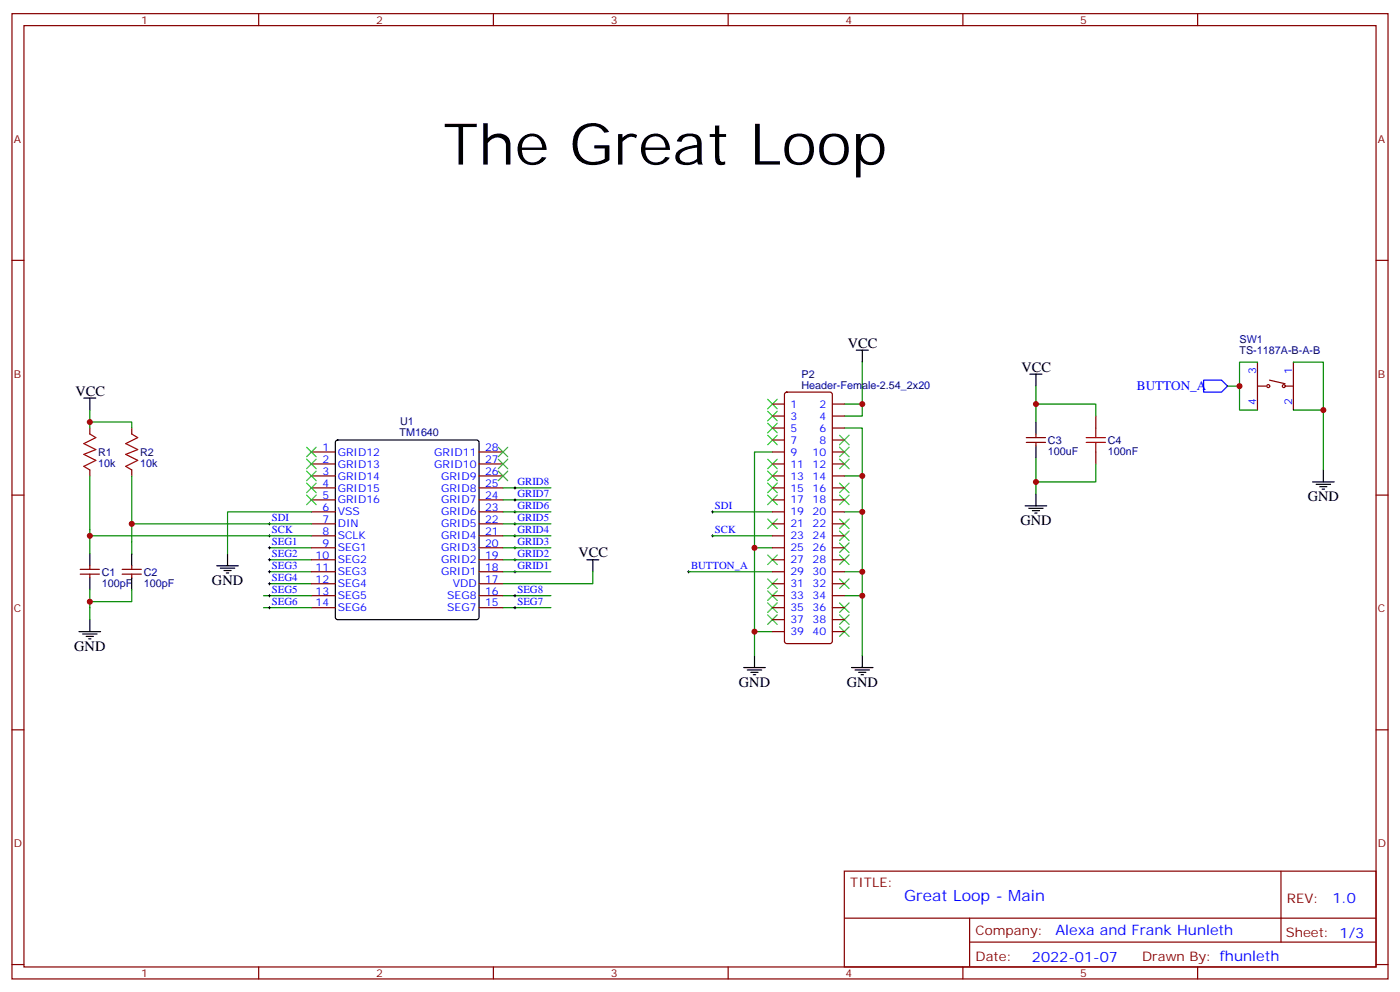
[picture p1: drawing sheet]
<svg xmlns="http://www.w3.org/2000/svg" width="412mm" height="292mm" viewBox="0 0 412 292" stroke-linecap="round" stroke-linejoin="round" font-family="sans-serif">
<g fill="none" stroke="#870000" stroke-width=".35">
<path d="M3.5 4h405.4v284.4h-405.4zM7.1 7.5h398.2v277.3h-398.2zM76.2 4v3.5M145.3 4v3.5M214.5 4v3.5M283.6 4v3.5M352.8 4v3.5M3.5 76.7h3.6M405.3 76.7h3.6M227.5 119h3.6M231.3 115.7l.5-.2h12.7l.5 .2 .2 .5v72.7l-.3 .5-.4 .2h-12.7l-.5-.3-.2-.4v-72.7zM245.2 119h3.5"/>
<path d="M370.4 106.7v14.1M370.4 113.7h2.5M373.9 112l4.6 1M378.5 113.7h2.5M381 106.7v14.1M26.5 126.1v1.7M26.5 138.4v1.8M38.8 126.1v1.7M38.8 138.4v1.8M91.7 133.1h7.1M91.7 136.7h7.1M141.1 133.1h7.1"/>
<path d="M141.1 136.7h7.1M227.5 133.1h3.6M227.5 136.7h3.6M227.5 122.6h3.6M227.5 126.1h3.6M227.5 129.6h3.6M245.2 133.1h3.5M245.2 136.7h3.5M245.2 122.6h3.5M245.2 126.1h3.5M245.2 129.6h3.5M302.3 130.3h5.7"/>
<path d="M302.3 128.9h5.7M305.2 127.8v1.1M305.2 130.3v1.1M322.8 122.6v3.5M322.8 133.1v3.6M3.5 145.8h3.6M91.7 140.2h7.1M91.7 143.7h7.1M91.7 147.2h7.1M91.7 150.8h7.1M91.7 154.3h7.1M91.7 157.8h7.1"/>
<path d="M141.1 140.2h7.1M141.1 143.7h7.1M141.1 147.2h7.1M141.1 150.8h7.1M141.1 154.3h7.1M141.1 157.8h7.1M227.5 140.2h3.6M227.5 143.7h3.6M227.5 147.2h3.6M227.5 150.8h3.6M227.5 154.3h3.6M227.5 157.8h3.6"/>
<path d="M245.2 140.2h3.5M245.2 143.7h3.5M245.2 147.2h3.5M245.2 150.8h3.5M245.2 154.3h3.5M245.2 157.8h3.5M405.3 145.8h3.6M23.6 169.1h5.7M23.6 167.7h5.7M26.5 166.7v1M26.5 169.1v1.1M36 169.1h5.6"/>
<path d="M36 167.7h5.6M38.8 166.7v1M38.8 169.1v1.1M91.7 161.4h7.1M91.7 164.9h7.1M91.7 168.4h7.1M91.7 171.9h7.1M91.7 175.5h7.1M91.7 179h7.1M141.1 161.4h7.1M141.1 164.9h7.1M141.1 168.4h7.1"/>
<path d="M141.1 171.9h7.1M141.1 175.5h7.1M141.1 179h7.1M227.5 161.4h3.6M227.5 164.9h3.6M227.5 168.4h3.6M227.5 171.9h3.6M227.5 175.5h3.6M227.5 179h3.6M245.2 161.4h3.5M245.2 164.9h3.5M245.2 168.4h3.5"/>
<path d="M245.2 171.9h3.5M245.2 175.5h3.5M245.2 179h3.5M227.5 182.5h3.6M227.5 186.1h3.6M245.2 182.5h3.5M245.2 186.1h3.5M3.5 215h3.6M405.3 215h3.6M248.7 256.6h156.6v28.2h-156.6zM377.3 256.6v20.9M248.7 270.5h156.5"/>
<path d="M285.6 277.5h119.6M285.6 270.5v14.1M3.5 284.1h3.6M76.2 284.8v3.6M145.3 284.8v3.6M214.5 284.8v3.6M283.6 284.8v3.6M352.8 284.8v3.6M405.3 284.1h3.6"/>
<circle cx="373.6" cy="113.7" r=".44"/>
<circle cx="378.2" cy="113.7" r=".44"/>
</g>
<path d="M26.5 127.8l1.7 1.1-3.5 1.8 3.5 1.7-3.5 1.4 3.5 1.8-3.5 1.8 1.8 1M38.8 127.8l1.8 1.1-3.6 1.8 3.6 1.7-3.6 1.4 3.6 1.8-3.6 1.8 1.8 1M320 130.3h5.6M320 128.9h5.6M322.8 126.1v2.8M322.8 130.3v2.8" fill="none" stroke="#a10000" stroke-width=".35"/>
<g fill="none" stroke="#000" stroke-width=".35">
<path d="M24.7 117.3h3.5M26.5 117.3v3.5M252.2 103.2h3.6M254 103.2v3.5M303.4 110.2h3.5M305.2 110.2v3.5M99 129.8l.5-.2h40.9l.5 .2 .2 .5v51.5l-.2 .5-.5 .2h-40.9l-.5-.2-.2-.5v-51.5zM305.2 124.3v3.5M305.2 131.4v3.5M389.8 138.4v3.6M302 149h6.3M303 149.7h4.3"/>
<path d="M304.1 150.4h2.1M304.8 151.1h.7M305.2 145.5v3.5M386.6 142h6.4M387.7 142.7h4.2M388.8 143.4h2.1M389.5 144.1h.7M26.5 163.1v3.6M26.5 170.2v3.5M38.8 163.1v3.6M38.8 170.2v3.5M63.9 166.7h6.3"/>
<path d="M64.9 167.4h4.2M66 168.1h2.1M66.7 168.8h.7M67 163.1v3.6M172.9 164.9h3.5M174.6 164.9v3.5M23.3 186.1h6.3M24.3 186.8h4.3M25.4 187.5h2.1M26.1 188.2h.7M26.5 182.5v3.6M219.1 196.6h6.3"/>
<path d="M220.1 197.3h4.3M221.2 198h2.1M221.9 198.8h.7M222.2 193.1v3.5M250.8 196.6h6.4M251.9 197.3h4.2M252.9 198h2.2M253.6 198.8h.8M254 193.1v3.5"/>
</g>
<g fill="none" stroke="#008700" stroke-width=".35">
<path d="M254 106.7v12.3h-5.3M254 119v3.6h-5.3M305.2 119h17.6v3.6M305.2 113.7v10.6M365.1 113.7v7.1h5.3M370.4 106.7h-5.3v7h-3.5M381 106.7h8.8v14.1M26.5 120.8v5.3M26.5 124.3h12.3v1.8M227.5 133.1h-5.3v28.3M248.7 126.1h5.3v24.7M305.2 134.9v10.6"/>
<path d="M322.8 136.7v5.3h-17.6M381 120.8h8.8v17.6M26.5 157.8h65.2M26.5 140.2v22.9M38.8 140.2v22.9M38.8 154.3h52.9M91.7 150.8h-24.7v12.3M148.2 150.8h14.1M148.2 157.8h14.1M148.2 154.3h14.1M148.2 147.2h14.1M148.2 143.7h14.1"/>
<path d="M209.9 150.8h17.6M209.9 157.8h17.6M248.7 150.8h5.3v17.6M248.7 140.2h5.3M26.5 173.7v8.8M38.8 173.7v3.5h-12.3M77.6 175.5h14.1M77.6 179h14.1M79.4 161.4h12.3M79.4 164.9h12.3M79.4 168.4h12.3M79.4 171.9h12.3"/>
<path d="M148.2 161.4h14.1M148.2 164.9h14.1M148.2 168.4h14.1M148.2 175.5h14.1M148.2 179h14.1M174.6 168.4v3.5h-26.4M202.8 168.4h24.7M227.5 161.4h-5.3v24.7M248.7 175.5h5.3v17.6M248.7 168.4h5.3v7.1M227.5 186.1h-5.3v7"/>
</g>
<g fill="none" stroke="#000" stroke-width=".29">
<path d="M79 157.8h.7M79 154.3h.7M79.4 154v.7M79.4 157.5v.7M151.3 157.8h.7M151.3 154.3h.7M151.3 150.8h.7M151.3 147.2h.7M151.3 143.7h.7M151.7 143.4v.7M151.7 146.9v.7M151.7 150.4v.7"/>
<path d="M151.7 154v.7M151.7 157.5v.7M209.5 157.8h.8M209.5 150.8h.8M209.9 150.4v.7M209.9 157.5v.7M79 161.4h.7M79 164.9h.7M79 168.4h.7M79 171.9h.7M79 175.5h.7M79 179h.7"/>
<path d="M79.4 161v.7M79.4 164.5v.7M79.4 168.1v.7M79.4 171.6v.7M79.4 175.1v.7M79.4 178.6v.8M151.3 161.4h.7M151.3 164.9h.7M151.3 168.4h.7M151.3 175.5h.7M151.3 179h.7M151.7 161v.7"/>
<path d="M151.7 164.5v.7M151.7 168.1v.7M151.7 175.1v.7M151.7 178.6v.8M202.5 168.4h.7M202.8 168.1v.7"/>
</g>
<path d="M354.5 112h5.3l1.8 1.7-1.8 1.8h-5.3z" fill="none" stroke="#00f" stroke-width=".35"/>
<g fill="none" stroke="#3c3" stroke-width=".35">
<path d="M226.1 117.6l2.9 2.8M229 117.6l-2.9 2.8M90.3 138.8l2.8 2.8M90.3 135.3l2.8 2.8M90.3 131.7l2.8 2.8M93.1 138.8l-2.8 2.8M93.1 135.3l-2.8 2.8M93.1 131.7l-2.8 2.8M146.8 138.8l2.8 2.8M146.8 135.3l2.8 2.8M146.8 131.7l2.8 2.8M149.6 138.8l-2.8 2.8"/>
<path d="M149.6 135.3l-2.8 2.8M149.6 131.7l-2.8 2.8M226.1 121.1l2.9 2.9M226.1 124.7l2.9 2.8M226.1 128.2l2.9 2.8M226.1 135.3l2.9 2.8M226.1 138.8l2.9 2.8M229 121.1l-2.9 2.9M229 124.7l-2.9 2.8M229 128.2l-2.9 2.8M229 135.3l-2.9 2.8M229 138.8l-2.9 2.8"/>
<path d="M247.3 128.2l2.8 2.8M247.3 131.7l2.8 2.8M247.3 135.3l2.8 2.8M250.1 128.2l-2.8 2.8M250.1 131.7l-2.8 2.8M250.1 135.3l-2.8 2.8M90.3 145.8l2.8 2.9M90.3 142.3l2.8 2.8M93.1 145.8l-2.8 2.9M93.1 142.3l-2.8 2.8M226.1 142.3l2.9 2.8M226.1 145.8l2.9 2.9"/>
<path d="M226.1 152.9l2.9 2.8M229 152.9l-2.9 2.8M229 142.3l-2.9 2.8M229 145.8l-2.9 2.9M247.3 142.3l2.8 2.8M247.3 145.8l2.8 2.9M247.3 159.9l2.8 2.9M247.3 156.4l2.8 2.8M247.3 152.9l2.8 2.8M250.1 142.3l-2.8 2.8M250.1 152.9l-2.8 2.8M250.1 156.4l-2.8 2.8"/>
<path d="M250.1 159.9l-2.8 2.9M250.1 145.8l-2.8 2.9M226.1 163.5l2.9 2.8M226.1 170.5l2.9 2.9M226.1 174.1l2.9 2.8M226.1 177.6l2.9 2.8M229 163.5l-2.9 2.8M229 170.5l-2.9 2.9M229 174.1l-2.9 2.8M229 177.6l-2.9 2.8M247.3 177.6l2.8 2.8M247.3 170.5l2.8 2.9"/>
<path d="M247.3 163.5l2.8 2.8M250.1 177.6l-2.8 2.8M250.1 170.5l-2.8 2.9M250.1 163.5l-2.8 2.8M226.1 181.1l2.9 2.8M229 181.1l-2.9 2.8M247.3 184.6l2.8 2.9M247.3 181.1l2.8 2.8M250.1 184.6l-2.8 2.9M250.1 181.1l-2.8 2.8"/>
</g>
<g fill="#c00">
<circle cx="254" cy="175.5" r=".88"/>
<circle cx="222.3" cy="186.1" r=".88"/>
<circle cx="254" cy="150.8" r=".88"/>
<circle cx="254" cy="168.4" r=".88"/>
<circle cx="222.3" cy="161.4" r=".88"/>
<circle cx="254" cy="140.2" r=".88"/>
<circle cx="254" cy="119" r=".88"/>
<circle cx="305.2" cy="119" r=".88"/>
<circle cx="305.2" cy="142" r=".88"/>
<circle cx="365.1" cy="113.7" r=".88"/>
<circle cx="389.8" cy="120.8" r=".88"/>
<circle cx="26.5" cy="124.3" r=".88"/>
<circle cx="26.5" cy="177.2" r=".88"/>
<circle cx="38.8" cy="154.3" r=".88"/>
<circle cx="26.5" cy="157.8" r=".88"/>
</g>
<text font-size="16.9" x="130.5" y="48.5">The Great Loop</text>
<text font-size="4.6" fill="#00f" x="266.3" y="265.4">Great Loop - Main</text>
<g font-size="4.2">
<text x="249.8" y="102.4">VCC</text>
<text x="300.9" y="109.5">VCC</text>
<text x="22.2" y="116.6">VCC</text>
<text x="385.2" y="147.6">GND</text>
<text x="300.6" y="154.7">GND</text>
<text x="170.4" y="164.2">VCC</text>
<text x="62.4" y="172.3">GND</text>
<text x="21.9" y="191.7">GND</text>
<text x="217.7" y="202.3">GND</text>
<text x="249.4" y="202.3">GND</text>
</g>
<g font-size="4.2" fill="#00f">
<text x="392.5" y="265.9">1.0</text>
<text x="310.9" y="275.4">Alexa and Frank Hunleth</text>
<text x="304" y="283.2">2022-01-07</text>
</g>
<text font-size="3.9" fill="#00f" x="334.9" y="115">BUTTON_A</text>
<g font-size="3.9" fill="#800">
<text x="250.5" y="261.2">TITLE:</text>
<text x="379.1" y="265.9">REV:</text>
<text x="287.4" y="275.4">Company:</text>
<text x="378.7" y="276">Sheet: 1/3</text>
<text x="287.4" y="283.1">Date:</text>
<text x="336.4" y="283.2">Drawn By: fhunleth</text>
</g>
<g font-size="3.2" fill="#800">
<text x="41.6" y="7">1</text>
<text x="110.8" y="7">2</text>
<text x="179.9" y="7">3</text>
<text x="249.1" y="7">4</text>
<text x="318.2" y="7">5</text>
<text x="4.1" y="42.1">A</text>
<text x="405.9" y="42.1">A</text>
<text x="4.1" y="111.3">B</text>
<text x="405.9" y="111.3">B</text>
<text x="4.1" y="180.4">C</text>
<text x="405.9" y="180.4">C</text>
<text x="4.1" y="249.6">D</text>
<text x="405.9" y="249.6">D</text>
<text x="41.6" y="287.8">1</text>
<text x="110.8" y="287.8">2</text>
<text x="179.9" y="287.8">3</text>
<text x="249.1" y="287.8">4</text>
<text x="318.2" y="287.8">5</text>
</g>
<g font-size="3.2" fill="#000080">
<text x="365.1" y="101.1">SW1</text>
<text x="365.1" y="104.3">TS-1187A-B-A-B</text>
<text x="236.1" y="111.3">P2</text>
<text x="236.1" y="114.4">Header-Female-2.54_2x20</text>
<text x="117.8" y="125.2">U1</text>
<text x="117.7" y="128.4">TM1640</text>
<text x="308.7" y="130.7">C3</text>
<text x="326.3" y="130.7">C4</text>
<text x="28.9" y="137.5">10k</text>
<text x="28.9" y="134.3">R1</text>
<text x="41.3" y="137.5">10k</text>
<text x="41.3" y="134.3">R2</text>
<text x="308.7" y="134">100uF</text>
<text x="326.3" y="134">100nF</text>
<text x="30" y="172.8">100pF</text>
<text x="30" y="169.5">C1</text>
<text x="42.3" y="172.8">100pF</text>
<text x="42.3" y="169.5">C2</text>
</g>
<g font-size="3.2" fill="#00f">
<text x="370.1" y="110.2" transform="rotate(-90 370.1 110.2)">3</text>
<text x="380.6" y="110.2" transform="rotate(-90 380.6 110.2)">1</text>
<text x="370.1" y="119.3" transform="rotate(-90 370.1 119.3)">4</text>
<text x="380.6" y="119.3" transform="rotate(-90 380.6 119.3)">2</text>
<text x="232.8" y="120.1">1</text>
<text x="232.8" y="123.6">3</text>
<text x="241.4" y="120.1">2</text>
<text x="241.4" y="123.6">4</text>
<text x="232.8" y="127.1">5</text>
<text x="232.8" y="130.7">7</text>
<text x="241.4" y="127.1">6</text>
<text x="241.4" y="130.7">8</text>
<text x="95" y="132.8">1</text>
<text x="95" y="136.3">2</text>
<text x="99.5" y="134.2">GRID12</text>
<text x="99.5" y="137.7">GRID13</text>
<text x="127.9" y="137.7">GRID10</text>
<text x="127.9" y="134.2">GRID11</text>
<text x="142.9" y="136.3">27</text>
<text x="142.9" y="132.8">28</text>
<text x="232.8" y="134.2">9</text>
<text x="232.8" y="137.7">11</text>
<text x="239.4" y="134.2">10</text>
<text x="239.4" y="137.7">12</text>
<text x="95" y="139.8">3</text>
<text x="95" y="143.4">4</text>
<text x="99.5" y="141.3">GRID14</text>
<text x="129.9" y="141.3">GRID9</text>
<text x="142.9" y="143.4">25</text>
<text x="142.9" y="139.8">26</text>
<text x="152.4" y="142.8">GRID8</text>
<text x="232.8" y="141.3">13</text>
<text x="239.4" y="141.3">14</text>
<text x="95" y="146.9">5</text>
<text x="99.5" y="144.8">GRID15</text>
<text x="99.5" y="148.3">GRID16</text>
<text x="129.9" y="148.3">GRID7</text>
<text x="129.9" y="144.8">GRID8</text>
<text x="142.9" y="146.9">24</text>
<text x="152.4" y="149.9">GRID6</text>
<text x="152.4" y="146.4">GRID7</text>
<text x="210.6" y="149.9">SDI</text>
<text x="232.8" y="144.8">15</text>
<text x="232.8" y="148.3">17</text>
<text x="239.4" y="144.8">16</text>
<text x="239.4" y="148.3">18</text>
<text x="80.1" y="153.4">SDI</text>
<text x="95" y="150.4">6</text>
<text x="95" y="154">7</text>
<text x="99.5" y="151.8">VSS</text>
<text x="99.5" y="155.4">DIN</text>
<text x="129.9" y="155.4">GRID5</text>
<text x="129.9" y="151.8">GRID6</text>
<text x="142.9" y="154">22</text>
<text x="142.9" y="150.4">23</text>
<text x="152.4" y="153.4">GRID5</text>
<text x="232.8" y="151.8">19</text>
<text x="232.8" y="155.4">21</text>
<text x="239.4" y="151.8">20</text>
<text x="239.4" y="155.4">22</text>
<text x="80.1" y="160.5">SEG1</text>
<text x="80.1" y="157">SCK</text>
<text x="95" y="157.5">8</text>
<text x="95" y="161">9</text>
<text x="99.5" y="158.9">SCLK</text>
<text x="129.9" y="158.9">GRID4</text>
<text x="142.9" y="161">20</text>
<text x="142.9" y="157.5">21</text>
<text x="152.4" y="160.5">GRID3</text>
<text x="152.4" y="157">GRID4</text>
<text x="210.6" y="157">SCK</text>
<text x="232.8" y="158.9">23</text>
<text x="239.4" y="158.9">24</text>
<text x="80.1" y="164">SEG2</text>
<text x="80.1" y="167.5">SEG3</text>
<text x="93" y="164.5">10</text>
<text x="99.5" y="162.4">SEG1</text>
<text x="99.5" y="165.9">SEG2</text>
<text x="129.9" y="165.9">GRID2</text>
<text x="129.9" y="162.4">GRID3</text>
<text x="142.9" y="164.5">19</text>
<text x="152.4" y="167.5">GRID1</text>
<text x="152.4" y="164">GRID2</text>
<text x="203.6" y="167.5">BUTTON_A</text>
<text x="232.8" y="162.4">25</text>
<text x="232.8" y="165.9">27</text>
<text x="239.4" y="162.4">26</text>
<text x="239.4" y="165.9">28</text>
<text x="80.1" y="171.1">SEG4</text>
<text x="93" y="168.1">11</text>
<text x="93" y="171.6">12</text>
<text x="99.5" y="169.5">SEG3</text>
<text x="99.5" y="173">SEG4</text>
<text x="129.9" y="169.5">GRID1</text>
<text x="133.3" y="173">VDD</text>
<text x="142.9" y="171.6">17</text>
<text x="142.9" y="168.1">18</text>
<text x="232.8" y="169.5">29</text>
<text x="232.8" y="173">31</text>
<text x="239.4" y="169.5">30</text>
<text x="239.4" y="173">32</text>
<text x="80.1" y="174.6">SEG5</text>
<text x="80.1" y="178.1">SEG6</text>
<text x="93" y="175.1">13</text>
<text x="93" y="178.6">14</text>
<text x="99.5" y="176.5">SEG5</text>
<text x="131.8" y="176.5">SEG8</text>
<text x="142.9" y="178.6">15</text>
<text x="142.9" y="175.1">16</text>
<text x="152.4" y="178.1">SEG7</text>
<text x="152.4" y="174.6">SEG8</text>
<text x="232.8" y="176.5">33</text>
<text x="239.4" y="176.5">34</text>
<text x="99.5" y="180.1">SEG6</text>
<text x="131.8" y="180.1">SEG7</text>
<text x="232.8" y="180.1">35</text>
<text x="232.8" y="183.6">37</text>
<text x="239.4" y="180.1">36</text>
<text x="239.4" y="183.6">38</text>
<text x="232.8" y="187.1">39</text>
<text x="239.4" y="187.1">40</text>
</g>
</svg>
